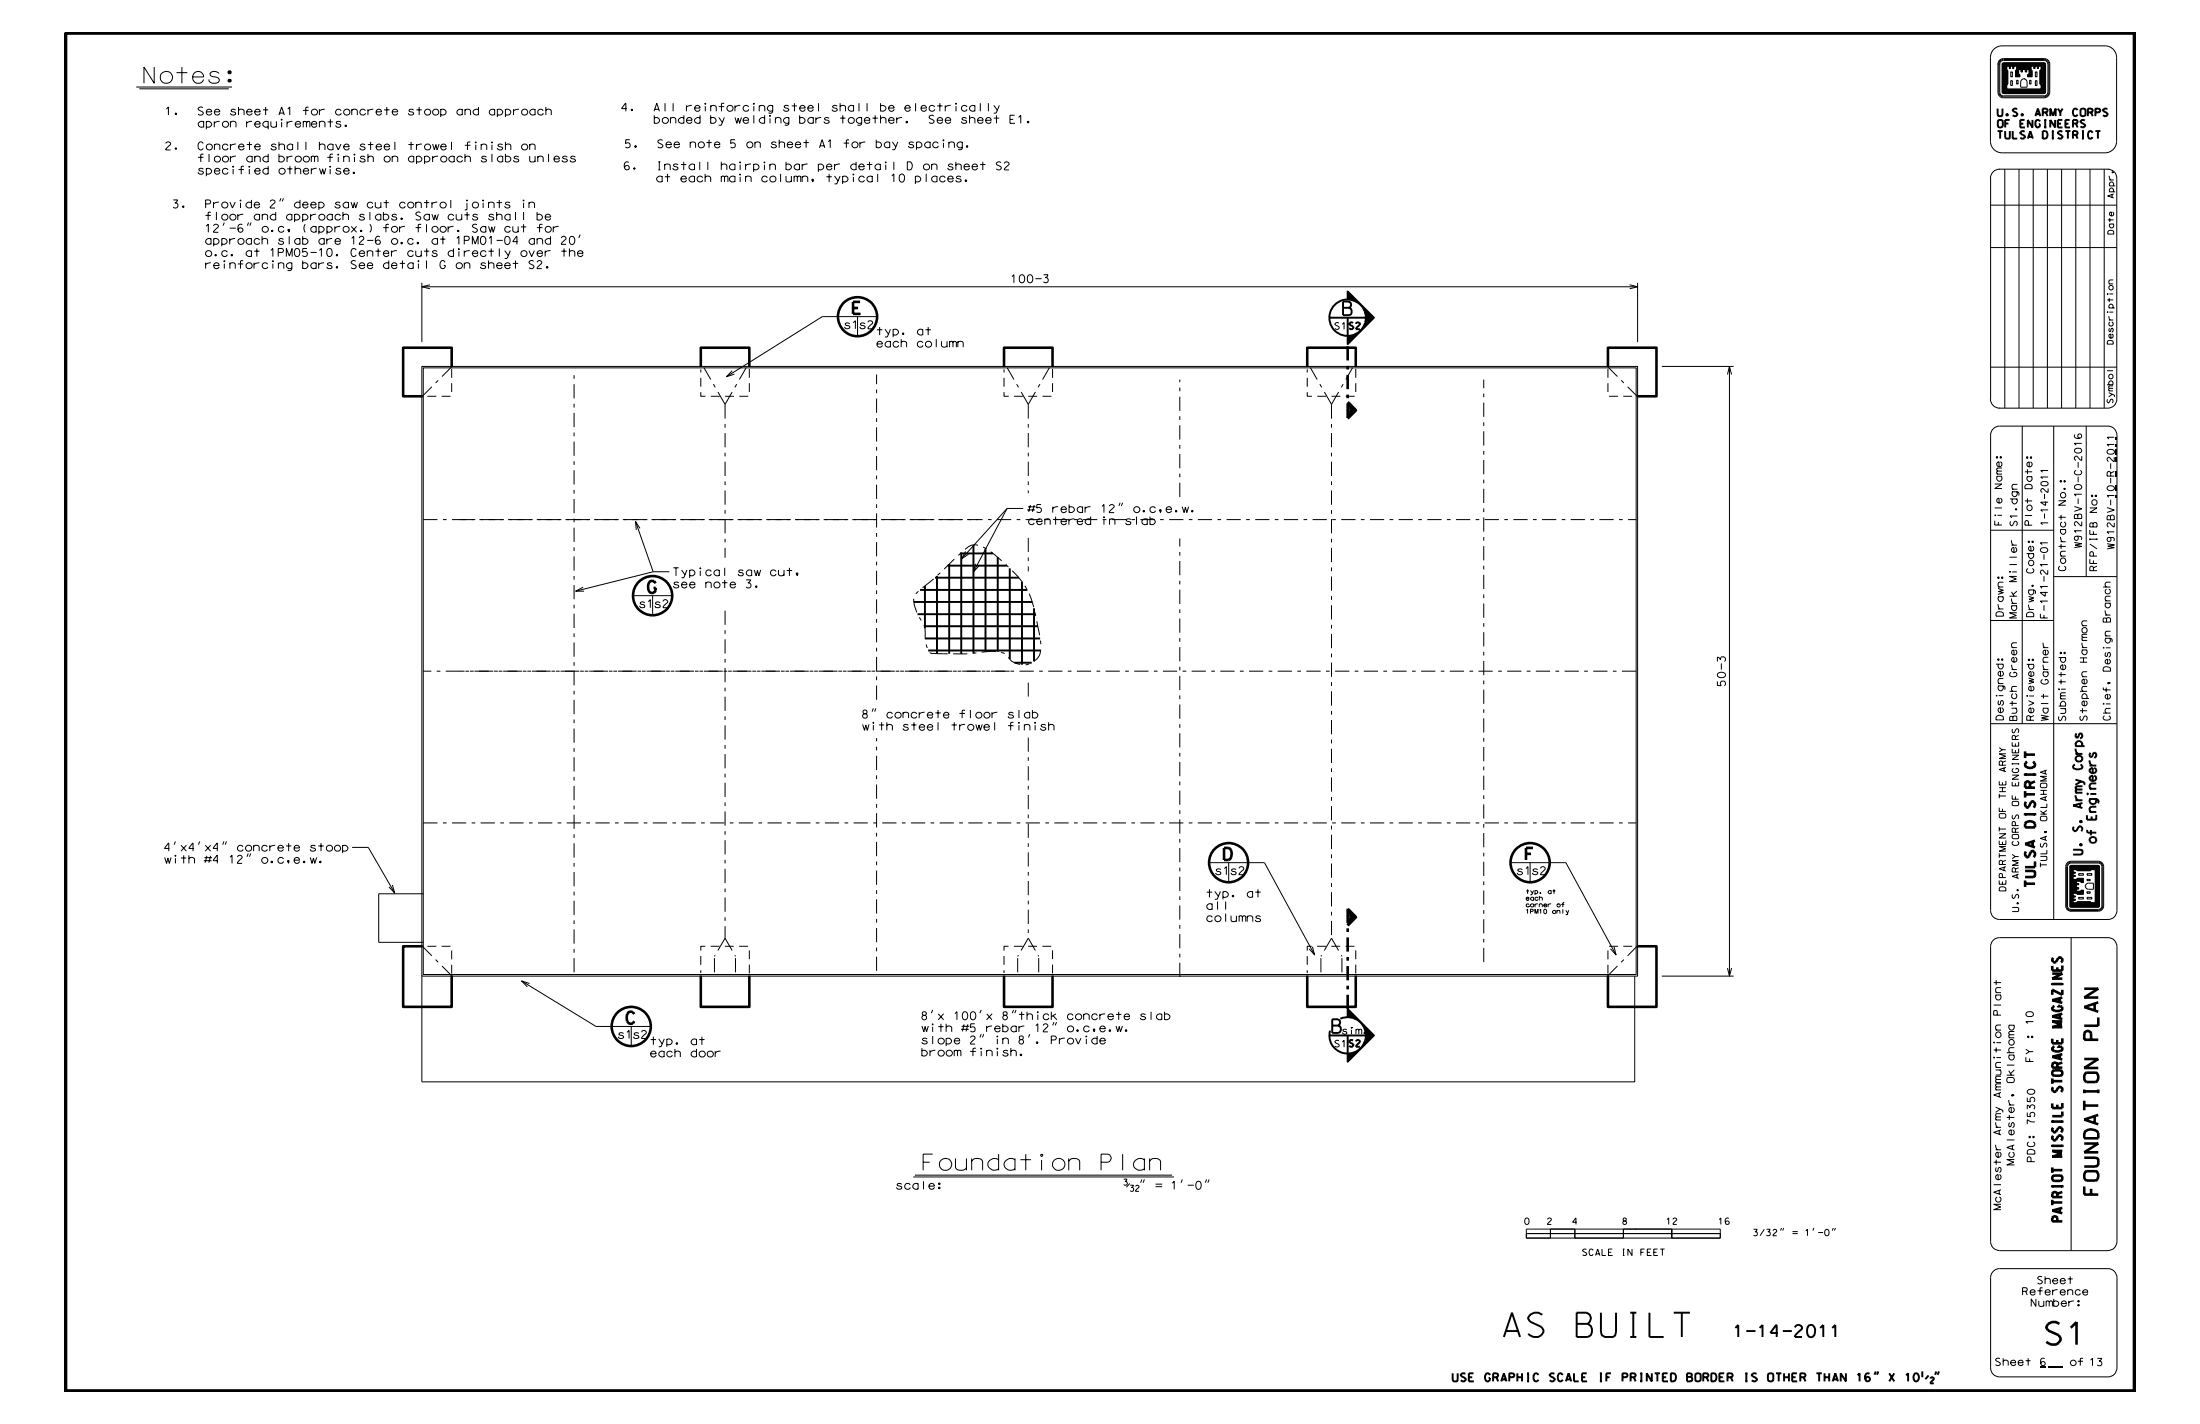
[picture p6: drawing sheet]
<svg xmlns="http://www.w3.org/2000/svg" width="432mm" height="279mm" viewBox="0 0 432 279" stroke-linecap="round" stroke-linejoin="round" font-family="sans-serif">
<g fill="none" stroke="#000" stroke-width=".2">
<path d="M26.7 17.1h18.8M27.3 17.4h17.6M392.1 18.1h.1M392.1 18.1a1.07 1.07 0 0 0 1.1 1.1h8M392.3 18.1h.1M392.3 18.1a.93 .93 0 0 0 .9 .9h8a.9 .9 0 0 0 .9-.9M392.5 18.1a.71 .71 0 0 0 .7 .7h8M392.5 18.1h.1M393 18.1h.1M393 18.1l.3 .3h7.9l.3-.3M393 12.6v5.5M393.2 12.3h8"/>
<path d="M393.2 12.3l-.2 .3M393.4 12.3l-.4 .4M393.5 12.3l-.5 .6M393.7 12.3l-.7 .7M393.8 12.3l-.8 .9M393.9 17.4l-.9 .9M393.9 13h.5v.4h.2v-.4h.4v.4h.3v-.4h.5v.7l-.2 .2v1.2h.9v-.4l-.3-.2v-.8h.5v.4h.2v-.4h.6v.4h.3v-.4h.5v.8l-.3 .2v.4h.9v-1.2l-.3-.2v-.7h.6v.4h.2v-.4h.5v.4h.2v-.4h.5v.7l-.2 .2v2.6l.2 .2v.8h-6.7v-.8l.2-.2v-2.6l-.2-.2zM393.9 17.3l-.9 .9M393.9 17.1l-.9 .9M393.9 17l-.9 .9M393.9 16.9l-.9 .9M393.9 16.7l-.9 .9"/>
<path d="M393.9 13.6l-.9 .9M393.9 13.5l-.9 .9M393.9 13.3l-.9 .9M393.9 13.2l-.9 .9M393.9 13.1l-.9 .9M393.9 13.7l-.9 .9M393.9 12.3l-.9 1M393.9 17.5l-.8 .8M394 13.8l-1 1M394.1 13.8l-1.1 1.1M394.1 17.5l-.9 .8M394.1 16.4l-1.1 1.1"/>
<path d="M394.1 16.2l-1.1 1.2M394.1 16.1l-1.1 1.1M394.1 16l-1.1 1.1M394.1 15.8l-1.1 1.2M394.1 15.7l-1.1 1.1M394.1 15.6l-1.1 1.1M394.1 15.4l-1.1 1.1M394.1 15.3l-1.1 1.1M394.1 15.2l-1.1 1.1M394.1 15l-1.1 1.1M394.1 14.9l-1.1 1.1M394.1 14.7l-1.1 1.2"/>
<path d="M394.1 14.6l-1.1 1.1M394.1 14.5l-1.1 1.1M394.1 14.3l-1.1 1.2M394.1 14.2l-1.1 1.1M394.1 14.1l-1.1 1.1M394.1 13.9l-1.1 1.2M394.1 12.3l-1.1 1.1M394.2 17.5l-.9 .9M394.2 12.3l-1.2 1.2M394.3 12.3l-1.3 1.4M394.4 17.5l-.9 .9M394.5 17.5l-.9 .9"/>
<path d="M394.5 12.3l-1.5 1.5M394.6 13.3l-.2 .1M394.6 13.2l-.2 .2M394.6 12.3l-.7 .7M394.6 17.5l-.9 .9M394.7 15.8h.3v1h-.3zM394.7 14.1h.3v1h-.3zM394.8 12.3l-.7 .7M394.8 17.5l-.9 .9M394.9 12.3l-.7 .7M394.9 17.5l-.9 .9M395 17.5l-.9 .9"/>
<path d="M395 12.3l-.6 .7M395.1 12.3l-.7 .8M395.2 17.5l-.9 .9M395.3 13.3l-.2 .1M395.3 13.2l-.3 .2M395.3 13l-.3 .2M395.3 12.3l-.9 .9M395.3 17.5l-.9 .9M395.4 12.3l-.6 .7M395.4 17.5l-.9 .9M395.6 12.3l-.7 .7M395.6 17.5l-.9 .9"/>
<path d="M395.7 17.5l-.9 .9M395.7 12.3l-.7 .7M395.8 15.8h.3v.7h-.3zM395.9 17.5l-.9 .9M395.9 12.3l-.9 .8M396 12.3l-.7 .7M396 17.5l-.9 .9M396.1 12.3l-.7 .7M396.1 17.5l-.9 .9M396.2 14.4l-.6 .6M396.2 14.3l-.6 .6M396.2 14.1l-.6 .6"/>
<path d="M396.2 14l-.6 .6M396.2 13.8l-.6 .7M396.2 13.7l-.6 .6M396.2 17.5l-.8 .9M396.2 14.5l-.5 .6M396.2 12.3l-.6 .7M396.3 14.5l-.5 .6M396.4 12.3l-.7 .7M396.4 14.6l-.4 .5M396.4 17.5l-.9 .9M396.5 14.9l-.3 .2M396.5 15l-.2 .1"/>
<path d="M396.5 14.7l-.4 .4M396.5 17.5l-.9 .9M396.5 12.3l-.7 .7M396.6 16.1h.1M396.7 12.3l-.9 .9M396.7 17.5l-.9 .9M396.8 12.3l-1 1M396.8 17.5l-.9 .9M396.9 12.3l-1.1 1.1M396.9 13.9l-.1 .2M396.9 17.5l-.9 .9M396.9 14.1h.1"/>
<path d="M396.9 13.8l-.2 .3M397.1 12.3l-1.3 1.2M397.1 17.5l-.9 .9M397.2 12.3l-1.6 1.6M397.2 15.5a.72 .72 0 0 0-.6 .6v1h1.3v-1M397.2 15.5a.72 .72 0 0 1 .7 .6M397.2 17.5l-.9 .9M397.2 15.4h.1M397.3 12.3l-1.7 1.8M397.3 17.5l-.8 .9M397.5 17.5l-.9 .9M397.5 12.3l-1.9 1.9"/>
<path d="M397.6 17.5l-.9 .9M397.6 12.3l-1.3 1.4M397.8 12.3l-1.4 1.4M397.8 17.5l-1 .9M397.8 13.9l-.2 .2M397.8 14l-.1 .1M397.8 13.8l-.3 .2M397.9 16.1h.1M397.9 12.3l-1.4 1.4M397.9 17.5l-.9 .9M398 12.3l-1.3 1.4M398 17.5l-.9 .9"/>
<path d="M398 14.6v.1M398.1 12.3l-1.4 1.5M398.2 17.5l-.9 .9M398.3 12.3l-1.6 1.6M398.3 17.5l-.9 .9M398.4 15.8h.2v.7h-.2zM398.4 12.3l-1.3 1.4M398.5 17.5l-1 .9M398.6 12.3l-1.4 1.4M398.6 17.5l-.9 .9M398.6 13.2l-.4 .5M398.6 13.6l-.3 .4"/>
<path d="M398.6 13.5l-.3 .4M398.6 13.3l-.3 .4M398.6 13.1l-.6 .6M398.7 13.7l-.4 .4M398.7 17.5l-.9 .9M398.7 12.3l-1.3 1.4M398.7 13.8l-.4 .5M398.8 13.8l-.5 .6M398.9 14.7l-.4 .4M398.9 14.2l-.9 .9M398.9 12.3l-1.4 1.4M398.9 14.9l-.2 .2"/>
<path d="M398.9 17.5l-.9 .9M398.9 14.1l-.9 .9M398.9 13.9l-.9 .9M398.9 14.3l-.8 .8M398.9 15l-.1 .1M398.9 14.5l-.6 .6M398.9 14.6l-.5 .5M399 12.3l-1.5 1.5M399 17.5l-.9 .9M399.1 12.3l-1.6 1.6M399.1 17.5l-.9 .9M399.2 12.3l-1.3 1.4"/>
<path d="M399.3 17.5l-.9 .9M399.4 12.3l-.7 .7M399.4 17.5l-.9 .9M399.4 13.2l-.2 .2M399.4 13.1l-.2 .2M399.5 14.1h.3v1h-.3zM399.5 15.8h.3v1h-.3zM399.5 12.3l-.6 .7M399.5 17.5l-.9 .9M399.7 12.3l-.7 .7M399.7 17.5l-.9 .9M399.8 12.3l-.7 .7"/>
<path d="M399.8 17.5l-.9 .9M399.9 12.3l-.7 .8M399.9 17.5l-.9 .9M400 12.3l-.8 .9M400.1 17.5l-.9 .9M400.1 13.2l-.2 .2M400.1 13.1l-.2 .2M400.1 13.4h-.1M400.2 12.3l-.7 .7M400.2 17.5l-.9 .9M400.3 12.3l-.6 .7M400.3 17.5l-.8 .9"/>
<path d="M400.5 17.5l-.9 .9M400.5 12.3l-.7 .7M400.6 12.3l-.7 .8M400.7 12.3l-.8 .9M400.9 12.3l-.7 .7M401 12.3l-.7 .7M401.1 12.3l-.6 .7M401.2 12.3l.3 .3v5.5M401.2 12.3h.1M401.2 11.7h-8a.87 .87 0 0 0-.9 .9v5.5M401.2 11.9h-8a.71 .71 0 0 0-.7 .7v5.5M401.2 11.5h-8a1.04 1.04 0 0 0-1.1 1.1v5.5"/>
<path d="M401.2 11.7a.9 .9 0 0 1 .9 .9M401.2 11.9a.77 .77 0 0 1 .8 .7l-.1 5.5a.71 .71 0 0 1-.7 .7M401.2 11.5a1.07 1.07 0 0 1 1.1 1.1M401.2 11.7h.1M401.2 11.9h.1M401.2 11.5h.1M401.2 18.8h.1M401.2 19.2h.1M401.2 12.3l-.6 .7M401.4 12.3l-.8 .8M401.4 12.4l-.8 .9M401.5 18.1h.1"/>
<path d="M401.5 17.7l-.7 .7M401.5 17l-1.4 1.4M401.5 17.1l-1.2 1.3M401.5 16.6l-1.8 1.8M401.5 16.5l-.9 .9M401.5 16.3l-.9 .9M401.5 16.2l-.9 .9M401.5 16.1l-.9 .8M401.5 15.9l-.9 .9M401.5 15.5l-1.1 1M401.5 12.7l-.9 .8M401.5 12.5l-.9 .9"/>
<path d="M401.5 17.3l-1.1 1.1M401.5 15.8l-.9 .9M401.5 17.8l-.6 .6M401.5 16.7l-1.7 1.7M401.5 18l-.4 .4M401.5 17.4l-1 1M401.5 15.7l-1 .9M401.5 15.4l-1.1 1.1M401.5 15.2l-1.1 1.2M401.5 15.1l-1.1 1.1M401.5 15l-1.1 1.1M401.5 14.9l-1.1 1"/>
<path d="M401.5 14.7l-1.1 1.1M401.5 14.6l-1.1 1.1M401.5 14.4l-1.1 1.2M401.5 14.3l-1.1 1.1M401.5 14.1l-1.1 1.2M401.5 14l-1.1 1.1M401.5 13.9l-1.1 1.1M401.5 13.7l-1.1 1.2M401.5 13.6l-1.1 1.1M401.5 13.5l-1.1 1.1M401.5 13.3l-1.1 1.2M401.5 13.2l-1.1 1.1"/>
<path d="M401.5 13.1l-1.1 1.1M401.5 12.9l-1.1 1.1M401.5 12.8l-1.1 1.1M401.5 17.5l-.8 .9M401.5 18.1l-.3 .3M401.5 16.9l-1.5 1.5M402.1 18.1h.1M402.1 12.6h.1M402.1 12.6v5.5M402.3 12.6h.1M402.3 18.1h.1M402.3 18.1a1.1 1.1 0 0 1-1.1 1.1"/>
<path d="M402.3 12.6v5.5M55.1 38.9l-.2 .6M55.6 38.9l-.2 .6M390.7 27.7v-16.4a2.29 2.29 0 0 1 2.3-2.3h20.2a2.29 2.29 0 0 1 2.2 2.3v16.4M390.7 34.9v43.5M392.4 33.2h21.4M392.5 33.2a1.81 1.81 0 0 0-1.8 1.8M393.5 33.2v46.9M396.3 33.2v46.9M399.1 33.2v46.9M401.8 33.2v46.9M404.6 33.2v46.9"/>
<path d="M407.4 33.2v46.9M410.2 33.2v46.9M413 33.2v46.9M415.4 27.7a2.29 2.29 0 0 1-2.2 2.3h-20.2a2.29 2.29 0 0 1-2.3-2.3M415.5 35v43.3a1.75 1.75 0 0 1-1.8 1.8h-21.3M44 43.7l-.2 .6M48.8 43.7l-.3 .6M49.3 43.7l-.3 .6M82.8 55.5v11.6M82.8 56.3h238.6M84.4 55.9l-1.6 .4 1.6 .4M113.9 46l-.3 .7"/>
<path d="M319.9 55.9l1.5 .4-1.5 .4M321.4 55.5v11.6M390.7 48.6h24.8M390.7 40.3h24.8M82.8 71.9h238.6v119.6h-238.6zM83.1 72.2h238v119h-238zM143.7 72.7l-1.1 1.2 1.5-.5M168.3 62.1v3.9M172.1 64.7h1.1M172.2 62.1h-10.8l-18.8 11.8M172.6 64.2v1.6M181.6 64.7h1.1"/>
<path d="M182.2 64.2v1.6M326.2 71.9h14.1M339.1 73.5l.3-1.6 .5 1.6M339.4 71.9v119.6M390.7 78.3a1.81 1.81 0 0 0 1.8 1.8M390.7 72h24.8M197.7 99.8l-6.6 12.4M197.7 99.8h3.1M197.7 99.8l-9 9.8M219.9 98.6l-.3 .7M220.3 98.6l-.2 .7M396.9 83.6v58.4"/>
<path d="M400.6 94.7l.5-.2a.6 .6 0 0 1 .9 .5 .87 .87 0 0 1-1.4 0zM401.3 96.9v1M401.5 99.2h.1M401.5 98.4v.8M402 98.5h-1.5l1 .7M402 95.8v.8h-.3l-.6-.7a.36 .36 0 0 0-.5 .2 .36 .36 0 0 0 .3 .5M402 93.6h-1.5l.4 .3M402 92.3h-1.5l.4 .3M403.1 83.6v96.8M409.5 83.6v29.5M413.7 83.6a1.81 1.81 0 0 1 1.8 1.8v93.2a1.75 1.75 0 0 1-1.8 1.8M413.7 83.6h-21.2a1.81 1.81 0 0 0-1.8 1.8v93.2a1.75 1.75 0 0 0 1.8 1.8h21.2"/>
<path d="M114.4 115.2l-1.4 .8h1.6M124.2 116.9h7.7M124.7 102.3l3.5 9.9M125.6 103.7l-.9-1.4 .2 1.7M128.1 116.9v3.8M128.2 112.2l-15.2 3.8M128.2 112.2h3.2M189.5 108.2l-.8 1.4 1.4-.9M191.5 110.6l-.4 1.6 1.1-1.2M390.7 104h12.4M401.3 100.8v.9M402 102.6h-1.5l.4 .3"/>
<path d="M402 100h-1.5l.4 .4M403.1 113.1h12.4M412.8 115.2h1.4M414.2 114.2l-.9 .1-.1 .5 .2 .4M171.4 139l-.2 .6M171.9 139l-.2 .6M390.7 121.7h12.4M412.8 139.9h1.4M412.8 127l.2 .1-.1 .1zM412.9 138v.2l-.1-.1zM412.9 134.9v.5h1.3M412.9 127h.1"/>
<path d="M412.9 131a1.01 1.01 0 0 1 1.3 .2v.5h-1.4zM412.9 121.3h.4l.2 .1a.42 .42 0 0 1 .3-.2 .42 .42 0 0 1 .4 .2v.7h-1.4zM413.3 138.1h.9M413.3 127.1h.9M413.4 134.9v.9M413.5 121.4v.7M414.2 139h-.9a.54 .54 0 0 0 .1 .9M390.7 142h24.8M413.1 140.4l-.3 .4a.77 .77 0 0 0 .7 .5 .77 .77 0 0 0 .7-.5l-.3-.4M34.4 165.1l-.2 .6M39.2 165.1l-.3 .6M44 165.1l-.3 .6"/>
<path d="M44.5 165.1l-.3 .6M48.7 167.5l-.2 .6M49.2 167.5l-.2 .6M69.1 166.3h3.2l5.2 8.9M77 173.6l.5 1.6-1.2-1.2M83.1 175.4h-8.8v9.5h8.8M236.9 175h1M237.3 169.3h10.9l9.8 18.1M237.4 174.5v1.6M241.2 169.3v3.8M246.4 175h1M246.9 174.5v1.6"/>
<path d="M296.5 169.3h10.8l9.9 18.1M299.5 174.8h.6M299.8 174.5v.9M300.3 169.3v3.8M304.7 174.8h.6M305 174.5v.9M405.4 170v7.8M405.4 170h.1M405.5 177.8h-.1M405.6 177.8a.87 .87 0 0 0 .9 .8M405.6 170v7.8M405.6 170h.1"/>
<path d="M405.6 177.8h.1M405.8 177.8a.68 .68 0 0 0 .7 .6h5.3a.68 .68 0 0 0 .7-.6M405.8 170v7.8M405.8 170h.1M405.8 177.8h.1M406.2 170.1h.1M406.2 177.7h.1M406.2 177.7l.3 .3M406.3 177.6l.3 .4M406.3 171.9l1.2 1.3M406.3 172.3l1.2 1.3M406.3 172.5l1.2 1.3"/>
<path d="M406.3 172.6l1.2 1.3M406.3 172.7l1.2 1.3M406.3 172.9l1.5 1.5M406.3 173l1.4 1.4M406.3 173.2l1.2 1.4M406.3 173.4l1.2 1.3M406.3 173.5l1.2 1.3M406.3 173.7l1.8 1.8M406.3 174.3l.9 1M406.3 175.2l.7 .8M406.3 175.9l.7 .8M406.3 176.6l1.4 1.4"/>
<path d="M406.3 177.1l.9 .9M406.3 170.1v7.6M406.3 170.6l.7 .7M406.3 171.3l.7 .7M406.3 174.2l1 1.1M406.3 177l1 1M406.3 177.5l.5 .5M406.3 172.2l1.3 1.4M406.3 173.9l1.5 1.6M406.3 174.1l1.2 1.2M406.3 176.8l1.2 1.2M406.3 174.6l.6 .7"/>
<path d="M406.3 177.3l.6 .7M406.3 172.1l1.5 1.5M406.3 170l.6 .6M406.3 170.1l.6 .6M406.3 170.2l.6 .7M406.3 170.4l.6 .6M406.3 170.5l.8 .8M406.3 170.8l.6 .6M406.3 170.9l.6 .7M406.3 171l.6 .7M406.3 171.2l.8 .8M406.3 171.4l.6 .6"/>
<path d="M406.3 171.6l.6 .6M406.3 171.7l.6 .6M406.3 171.8l.6 .7M406.3 174.7l.6 .7M406.3 174.8l.6 .7M406.3 175l.6 .6M406.3 175.1l.6 .7M406.3 175.4l.6 .6M406.3 175.5l.6 .6M406.3 175.6l.6 .7M406.3 175.8l.6 .6M406.3 176l.6 .7"/>
<path d="M406.3 176.1l.6 .7M406.3 176.3l.6 .6M406.3 176.4l.6 .7M406.3 173.1l1.3 1.3M406.3 174.4l.7 .9M406.3 176.7l1.3 1.3M406.3 177.2l.7 .8M406.3 177.8l.2 .2M406.3 173.8l1.6 1.7M406.3 169.9l.7 .7M406.4 169.8l.8 .8M406.5 169.8l.8 .8"/>
<path d="M406.5 169h5.3a1.06 1.06 0 0 1 1.1 1v7.8a1.07 1.07 0 0 1-1.1 1h-5.3a1.04 1.04 0 0 1-1.1-1M406.5 169.2h.1M406.5 169.3h.1M406.5 169a1.04 1.04 0 0 0-1.1 1M406.5 169.8h.1M406.5 169.8l-.3 .3M406.5 169.8h5.3M406.5 178h5.3M406.6 169.8l.8 .8M406.7 169.8l1.1 1.1M406.8 169.8l1.1 1.1M406.9 170.6h.6l.2 .3h2.5l.3-.3h.7v6.5h-.7l-.3-.2h-2.5l-.2 .2h-.6v-.4h.4v-.3h-.4v-.4h.4v-.2h-.4v-.5h.6l.2 .2h1.2v-.8h-.4l-.2 .2h-.8v-.5h.5v-.2h-.5v-.6h.5v-.2h-.5v-.5h.8l.2 .3h.4v-.9h-1.2l-.2 .2h-.6v-.5h.4v-.2h-.4v-.5h.4v-.2h-.4z"/>
<path d="M406.9 175.8l.2 .2M406.9 176.4l.2 .3M407 172.5l.5 .6M407 169.8l1.1 1.1M407 177.1l.8 .9M407 171.1l.2 .2M407 171.8l.2 .2M407.1 175.8l.2 .2M407.1 176.4l.2 .3M407.1 172.5l.4 .5M407.1 169.8l1.1 1.1M407.1 177.1l.9 .9"/>
<path d="M407.1 171.1l.2 .2M407.1 171.8l.2 .2M407.2 176.4l.1 .2M407.2 175.8l.1 .1M407.2 172.5l.4 .4M407.2 171.8h.1M407.2 169.8l1.1 1.1M407.2 177.1l.9 .9M407.3 171.1v.1M407.3 176.4v.1M407.4 177.1l.8 .9M407.4 172.5l.3 .4"/>
<path d="M407.4 169.8l1 1.1M407.5 172.5l.4 .4M407.5 169.8l1.1 1.1M407.5 177.1l.9 .9M407.6 172.5l.4 .4M407.6 174.9l.6 .6M407.6 177.1l.9 .9M407.6 169.8l1.1 1.1M407.6 172.4l.5 .5M407.6 173.4l.3 .2M407.6 177l1 1M407.7 174.2l.3 .2"/>
<path d="M407.7 177l1.1 1M407.7 174.9l.6 .6M407.7 172.4l.6 .5M407.7 169.8l1.1 1.1M407.8 173.4l.2 .2M407.8 174.2l.2 .1M407.8 176.9l1.1 1.1M407.8 172.3l.9 .9M407.8 174.9l.6 .6M407.9 169.8l1.1 1.1M407.9 173.4h.1M408 174.2h.1"/>
<path d="M408 176.9l1 1.1M408 172.3l.8 .9M408 174.9l.6 .6M408 171.4h.9v.3h-.9zM408 176.1h.9v.3h-.9zM408 169.8l1.1 1.1M408.1 172.3l.8 .8M408.1 176.9l1.1 1.1M408.1 174.9l.6 .6M408.2 169.8l1 1.1M408.2 176.9l1.1 1.1M408.2 172.3l.7 .7"/>
<path d="M408.2 174.9l.6 .6M408.3 169.8l1.1 1.1M408.3 172.3l.6 .6M408.3 174.8l.6 .6M408.3 176.9l1.1 1.1M408.4 174.8l.5 .5M408.4 169.8l1.1 1.1M408.4 173.1l.2 .1M408.4 172.3l.5 .5M408.4 176.9l1.1 1.1M408.5 174.7l.4 .4M408.6 169.8l1 1.1"/>
<path d="M408.6 174.7l.3 .3M408.6 172.3l.3 .3M408.6 176.9l1.1 1.1M408.7 174.7l.2 .2M408.7 169.8l1.1 1.1M408.7 176.9l1.1 1.1M408.7 172.3l.2 .2M408.8 174.7h.1M408.8 169.8l1.1 1.1M408.9 172.3v.1M408.9 176.9l1 1.1M408.9 169.8l1.1 1.1"/>
<path d="M409 176.9l1.1 1.1M409.1 169.8l1 1.1M409.1 176.9l1.1 1.1M409.2 169.8l1.1 1.1M409.3 176.9l1.1 1.1M409.3 173.9a.71 .71 0 0 1 .6-.6h1v1.2h-1M409.3 173.9a.71 .71 0 0 0 .6 .6M409.3 173.9h.1M409.3 169.8l1.1 1M409.4 176.9l1.1 1.1M409.5 169.8l.9 .9M409.5 176.9l1.1 1.1"/>
<path d="M409.6 172.5h.6v.3h-.6zM409.6 175h.6v.3h-.6zM409.6 169.8l.9 .8M409.6 171.4h1v.3h-1zM409.6 176.1h1v.3h-1zM409.6 176.9l1.1 1.1M409.7 169.8l.9 .8M409.8 176.9l1 1.1M409.9 169.8l.8 .8M409.9 176.9l1.1 1.1M409.9 174.5h.1M409.9 173.3h.1"/>
<path d="M410 169.8l.8 .8M410 176.9l1.1 1.1M410.1 169.8l.9 .8M410.2 176.9l1.1 1.1M410.2 169.8l.9 .8M410.4 169.8l1.7 1.7M410.5 169.8l1.6 1.5M410.5 177.1l.9 .9M410.6 169.8l1.5 1.4M410.6 177.1l.9 .9M410.8 169.8l1.3 1.3M410.8 177.1l.9 .9"/>
<path d="M410.9 169.8l1.2 1.2M410.9 177.1l.9 .9M411.1 169.8l1 1M411.1 177.1l.8 .9M411.2 169.8l.9 .9M411.2 177.1l.8 .8M411.2 170.7l.9 .9M411.2 170.9l.9 .8M411.2 171l.9 .9M411.2 171.1l.9 .9M411.2 171.3l.9 .9M411.2 171.4l.9 .9"/>
<path d="M411.2 171.6l.9 .8M411.2 171.7l.9 .8M411.2 171.8l.9 .9M411.2 171.9l.9 .9M411.2 172l.9 .9M411.2 172.2l.9 .9M411.2 172.3l.9 .9M411.2 172.5l.9 .8M411.2 172.6l.9 .9M411.2 172.7l.9 .9M411.2 172.9l.9 .8M411.2 173l.9 .8"/>
<path d="M411.2 173.1l.9 .9M411.2 173.2l.9 .9M411.2 173.4l.9 .8M411.2 173.5l.9 .9M411.2 173.6l.9 .9M411.2 173.8l.9 .9M411.2 173.9l.9 .9M411.2 174l.9 .9M411.2 174.2l.9 .8M411.2 174.3l.9 .9M411.2 174.4l.9 .9M411.2 174.6l.9 .8"/>
<path d="M411.2 174.7l.9 .9M411.2 174.8l.9 .9M411.2 174.9l.9 .9M411.2 175.1l.9 .9M411.2 175.2l.9 .9M411.2 175.3l.9 .9M411.2 175.5l.9 .9M411.2 175.6l.9 .9M411.2 175.8l.9 .8M411.2 175.9l.9 .8M411.2 176l.9 .9M411.2 176.1l.9 .9"/>
<path d="M411.2 176.3l.9 .8M411.2 176.4l.9 .9M411.2 176.5l.9 .9M411.2 176.7l.9 .8M411.2 176.8l.9 .9M411.2 176.9l.9 .9M411.3 169.8l.8 .8M411.4 169.8l.7 .6M411.6 169.8l.5 .5M411.7 169.8l.4 .4M411.8 169.8l.3 .3M411.8 178h.1"/>
<path d="M411.8 169.8l.3 .2M411.8 169.2a.87 .87 0 0 1 .9 .8M411.8 169.3a.71 .71 0 0 1 .7 .7M411.8 169.2h-5.3a.87 .87 0 0 0-.9 .8M411.8 169.3h-5.3a.71 .71 0 0 0-.7 .7M411.8 178.4h.1M411.8 169.2h.1M411.8 169.3h.1M412.1 177.7l-.3 .3M412.1 170.1v7.6M412.1 170.1h.1M412.1 177.7h.1"/>
<path d="M412.5 170h.1M412.5 177.8h.1M412.5 170v7.8M412.7 170h.1M412.7 177.8h.1M412.7 177.8a.93 .93 0 0 1-.9 .8h-5.3M412.7 170v7.8M412.9 170h.1M412.9 177.8h.1M82.8 191.5v20.8h238.1v-20.8M102.4 192.5l14.6 8.9h10.7M103.9 193l-1.5-.5 1.1 1.1"/>
<path d="M183.1 198.2l-.3 .6M192.6 198.2l-.3 .6M198.9 198.2l-.2 .6M199.4 198.2l-.2 .6M257.6 185.8l.4 1.6-1.1-1.2M316.8 185.8l.4 1.6-1.1-1.2M326.2 191.5h14.1M339.1 189.9l.3 1.6 .5-1.6M406.5 184v61.4M413.7 184a1.75 1.75 0 0 1 1.8 1.7v57.9a1.75 1.75 0 0 1-1.8 1.8M413.7 184h-21.2a1.75 1.75 0 0 0-1.8 1.7v57.9a1.75 1.75 0 0 0 1.8 1.8M123.9 201.4v3.8"/>
<path d="M127.7 204h1.1M128.2 203.4v1.6M137.2 204h1.1M137.8 203.4v1.6M192.6 202.9l-.3 .7M193.1 202.9l-.3 .7M202.1 202.9l-.2 .7M206.9 200.6l-.3 .6M207.4 200.6l-.3 .6M179.2 230.9h51.2M179.6 230.6h50.4M220.6 231.4h.6l-.4 .4a.39 .39 0 0 1 .4 .5 .39 .39 0 0 1-.6 .1"/>
<path d="M221.8 232.2l-.7 .7M221.8 232.6h.7l-.4 .4a.38 .38 0 0 1 .4 .5 .38 .38 0 0 1-.7 .1M222.9 232.8a.34 .34 0 0 1 .4-.2 .34 .34 0 0 1 .2 .4l-.6 .5v.3h.7M224.1 231.4l-.2 .7M224.6 231.4l-.2 .7M232.1 231.4l-.3 .7M236.8 231.4l-.2 .7M237.3 231.4l-.2 .7M299.6 242h38M299.6 242h4.7v.9h-4.7zM299.6 241.2h38v1.7h-38zM304.3 241.2h4.8v.8h-4.8z"/>
<path d="M304.3 241.2v1.7M309.1 241.2v1.7M309.1 242h9.5v.9h-9.5zM318.6 241.2h9.5v.8h-9.5zM318.6 241.2v1.7M328.1 242h9.5v.9h-9.5zM328.1 241.2v1.7M349.7 240.9l-.2 .5M350.1 240.9l-.2 .5M356 240.9l-.2 .5M359.8 240.9l-.2 .5M360.3 240.9l-.3 .5"/>
<path d="M391.2 249.4l.6-.3 .7-.2h21.2a1.81 1.81 0 0 1 1.8 1.8v17.7a1.75 1.75 0 0 1-1.8 1.8h-21.2a1.75 1.75 0 0 1-1.8-1.8v-17.7l.1-.7zM392.5 245.4h21.2"/>
</g>
<g fill="#000">
<path d="M402 268.1h1.4v.3h-1.4zM403.5 268.1h1.3v.3h-1.3z"/>
<path d="M392.1 12.5l.1 .1z" fill-rule="evenodd"/>
<path d="M392.2 12.5l.2 .1z" fill-rule="evenodd"/>
<path d="M392.5 12.5l.1 .1z" fill-rule="evenodd"/>
<path d="M392.9 12.6l.1 .1z" fill-rule="evenodd"/>
<path d="M406.4 178.6l.2 .1z" fill-rule="evenodd"/>
<path d="M406.4 178.7l.2 .2z" fill-rule="evenodd"/>
<path d="M406.4 178.4l.2 .1z" fill-rule="evenodd"/>
<path d="M406.5 178l.1 .1z" fill-rule="evenodd"/>
<path d="M320.9 241.1l.2 .1h-.1z" fill-rule="evenodd"/>
</g>
<path d="M12.8 6.4h406.2v266.6h-406.2z" fill="none" stroke="#000" stroke-width=".89" stroke-linecap="butt"/>
<g fill="none" stroke="#000" stroke-width=".2" stroke-dasharray="2.8 1.1 .7 1.1" stroke-linecap="butt">
<path d="M88.7 71.9l-5.9 6M142.3 79.3v30.1M142.3 79.3l-4.1-7.1M142.3 79.3l4.1-7.1M201.8 79.3v17.5M201.8 79.3l-4.1-7.1M201.8 79.3l4.2-7.1M261.3 79.3v104.8M261.3 79.3l-4.1-7.1M261.3 79.3l4.2-7.1M315.5 71.9l5.9 6M231.6 97.5v-23"/>
<path d="M83.1 102h238M90.2 102h101.7M142.3 119.8v64.3M201.8 105.5v6.6M172 137.3v-63.8M185.2 128.3l-1.4-.1a1.52 1.52 0 0 1-1.7-.7 9.1 9.1 0 0 1-.5-4l-.3-1a9.5 9.5 0 0 1-2-5 3.5 3.5 0 0 1 1.9-2.3l2.7-2.2 4.7-4.5a4.3 4.3 0 0 1 2.8-1.6 9 9 0 0 1 4.7 2.7 20.7 20.7 0 0 1 6.1 7.3l.7 2.2 .6 3.1a16 16 0 0 1 .6 6.1 3.6 3.6 0 0 1-6.4 .4 4.3 4.3 0 0 0-3.4-.9l-1.5 .2a37.3 37.3 0 0 1-7.6 .3M198.2 131.7h-108M201.8 133.9v2.8M321.1 131.7h-238M201.8 144.7v39.4M83.1 161.5h238M88.7 191.5l-5.9-5.9"/>
<path d="M112.7 190.8v-118.1M140.2 190.8v-3.2M142.3 184.1l-2.1 3.5M142.3 184.1l2.1 3.5M144.4 190.8v-3.2M172 190.5v-45.7M199.7 190.8v-3.2M201.8 184.1l-2.1 3.5M201.8 184.1l2.1 3.5M203.9 190.8v-3.2M231.6 191.7v-86M259.3 190.8v-3.2"/>
<path d="M261.3 184.1l-2 3.5M261.3 184.1l2.1 3.5M263.4 190.8v-3.2M291.2 188.8v-114.3M315.5 191.5l5.9-5.9"/>
</g>
<g fill="none" stroke="#000" stroke-width=".38">
<path d="M264.5 58.8v-1.6l5.2 5.1-5.2 5.2v-5.2M264.5 58.3l.5 .5M264.5 57.9l1 1M264.5 57.5l1.6 1.6M260.9 62.3h7.2M260.9 62.3h-.1M265 65.9l-.5 .5M265.5 65.8l-1 .9M266.1 65.5l-1.6 1.6M267.7 60.7l1.6 1.6-1.6 1.6M267.9 61.3l1 1-1 1a3.6 3.6 0 0 1-5.8 1.6 3.6 3.6 0 0 1 1.1-5.9 3.6 3.6 0 0 1 4.9 3.6l-.1 .6M268 61.8l.5 .5-.5 .5"/>
<path d="M268.1 62.3h.1l-.1 .1M268.1 62.2l.1 .1M179.4 118.1h23.2M180.6 115.7h21M181.5 115v8.3M183.5 113.3h16.5M183.9 113v15.2M186 111h11.6M186.3 110.7v17.6M188.5 108.6h6.4M188.7 108.4v19.9M191.1 106.9v21.3"/>
<path d="M193.4 107.6v20.3M195.8 109.3v18.6M198.2 111.5v17.8M200.6 114.1v16.3M203 119.3v10.5M180.1 120.5h23.1M181.4 122.9h22.3M181.6 125.3h22.6M182.2 127.6h22M199.1 130h3.4M407.2 150l-.2 .2-.1 .3a1.18 1.18 0 0 0 1.8 0v-.3l-.4-.2M408.3 157.7v.7"/>
<path d="M408.7 157.6l-1.8 .4 1.8 .5M409.7 155.7l.2 .1-.2 .1zM410.3 155.8h1.1M411.4 159.9v.9h-1.8v-.9M406.9 166.7h1.4l.4 .2-.1 .7-1.7 .1M407 162.2a.51 .51 0 0 0-.1 .5 .51 .51 0 0 0 .4 .4l.3-.1 .4-.7 .3-.2a.53 .53 0 0 1 .4 .5 .53 .53 0 0 1-.2 .5M409.7 162.8l-.1 .3 .2 .3h1.6M410.4 162.8v1.1M410.5 160.2v.6M263.1 199.9a3.6 3.6 0 0 1 3.7 .5 3.6 3.6 0 0 1 1.2 3.6M264.5 199.6v-1.6l5.2 5.2-5.2 5.1v-5.1M264.5 199.1l.5 .5"/>
<path d="M264.5 198.7l1 1M264.5 198.3l1.6 1.7M260.9 203.2h7.2M265 206.7l-.5 .5M265.5 206.6l-1 1M266.1 206.3l-1.6 1.6M267.7 201.5l1.6 1.7-1.6 1.6M267.9 202.2l1 1-1 .9a3.6 3.6 0 0 1-4.4 2.5 3.6 3.6 0 0 1-2.4-4.4M268 202.6l.5 .6-.5 .5M368.2 269.1l-.3 .6M368.7 269.1l-.3 .6M377.3 269.1v1.1"/>
<path d="M378.5 269.9l-.6 .7M378.9 270.5a.34 .34 0 0 1 .4-.3 .34 .34 0 0 1 .2 .5l-.6 .7h.7M380 269.1l-.2 .6M380.6 269.1l-.3 .6"/>
</g>
<g fill="none" stroke="#000" stroke-width=".51">
<path d="M88.7 72v-3.8h-9.6v9.6h3.8M137.5 72v-3.8h9.6v3.8M197.1 72v-3.8h9.5v3.8M256.6 72v-3.8h9.5v3.8M264.7 79.5l1 1-1 1M264.8 80l.5 .5-.5 .5M315.6 72v-3.8h9.5v9.6h-3.8M264.9 80.4l.1 .1M264.7 179l1 1-1 .9M264.8 179.5l.5 .5-.5 .5M264.9 179.8l.1 .2M82.9 185.7h-3.8v11.9h9.6v-6.2"/>
<path d="M137.5 191.4v6.2h9.6v-6.2M197.1 191.4v6.2h9.5v-6.2M256.6 191.4v6.2h9.5v-6.2M321.3 185.7h3.8v11.9h-9.5v-6.2M402.8 191h2l-2 1h2M402.8 192.9v.4M402.8 193.1h2M403 187.9l-.2 .6 .2 .2 .3 .1 .2-.1 .5-.7 .2-.1a.53 .53 0 0 1 .6 .3 .53 .53 0 0 1-.3 .6M403.2 197.4l-.3 .2-.1 .3a.93 .93 0 0 0 1.2 .5l.4-.1 .4-.4-.1-.3-.3-.2h-.4v.3M403.8 189.8v.6M404.3 195.9v.8M404.3 199v.8"/>
<path d="M404.8 198.9l-2 .5 2 .6M404.8 195.7l-2 .6 2 .5M404.8 189.4v1h-2v-.9M404.8 194.2v1l-2-1v1M404.8 192.9v.4M402.8 211.6v1.1M402.8 219.9v.4M402.8 212.1h2M402.9 210.1l1.5-.1a.57 .57 0 0 1 .4 .5 .57 .57 0 0 1-.4 .6l-1.4-.1-.2-.4zM403 213.3l-.2 .6 .4 .3 .3-.1 .5-.7a.49 .49 0 0 1 .8 .2v.3l-.3 .3M403.2 205.3l-.3 .2-.1 .3a1.21 1.21 0 0 0 1.6 .4l.3-.1v-.6l-.7-.2v.3M403.8 208.8l-.1-.2-.3-.1-.5 .1-.1 .9h2"/>
<path d="M403.8 208.8v.7M403.8 204v.7M403.8 216.7v.7M404.3 207v.8M404.8 208.5l-1 .3M404.8 206.8l-2 .6 2 .5M404.8 200.4h-2l1.9 .6-1.9 .5h2M404.8 203.7v1h-2v-.9M404.8 216.4v1h-2v-.9M404.8 218.1v.9h-2M404.8 219.9v.4M402.8 224.6v.4"/>
<path d="M402.8 229.1v1M402.8 232.6v.4M402.8 235.4v1.1M402.8 235.9h2M402.8 232.8h2M402.8 229.6h2M402.8 224.8h2M402.8 220.1h2M402.9 230.8l1.5-.2a.56 .56 0 0 1 .4 .6 .56 .56 0 0 1-.4 .5h-1.4l-.2-.5zM403 222.8l-.2 .6 .4 .4 .3-.2 .5-.7a.49 .49 0 0 1 .8 .2v.3l-.3 .4M403 221.3l-.2 .5 .4 .4 .3-.2 .5-.7a.49 .49 0 0 1 .8 .2v.3l-.3 .4M403.8 239.6l-.1-.8-.3-.1-.5 .1-.1 .8h2"/>
<path d="M403.8 234.2l-.1-.2-.3-.1-.5 .1-.1 .9h2M403.8 234.2v.7M404.3 237.1v.8M404.8 237l-2 .5 2 .6M404.8 233.9l-1 .3M404.8 225.8h-2l1.9 .6-1.9 .5h2M404.8 224.6v.4M404.8 232.6v.4"/>
<circle cx="168.3" cy="62.1" r="3.8"/>
<circle cx="128.1" cy="116.9" r="3.8"/>
<circle cx="241.1" cy="169.3" r="3.8"/>
<circle cx="300.3" cy="169.3" r="3.8"/>
<circle cx="123.9" cy="201.4" r="3.8"/>
</g>
<path d="M88.7 72.4v5.4h-5.4M147.1 72.4v5.4h-9.6v-5.3M206.6 72.4v5.4h-9.5v-5.3M266.1 72.4v5.4h-9.5v-5.3M315.6 72.4v5.4h5.3M88.7 191v-5.3h-5.4M147.1 191v-5.3h-9.6v5.2M206.6 191v-5.3h-9.5v5.2M266.1 191v-5.3h-9.5v5.2M315.6 191v-5.3h5.3" fill="none" stroke="#000" stroke-width=".2" stroke-dasharray="1.7 1.1" stroke-linecap="butt"/>
<path d="M264.5 82v-14.4M264.5 198v-20" fill="none" stroke="#000" stroke-width=".51" stroke-dasharray="2.8 1.1 .7 1.1" stroke-linecap="butt"/>
<path d="M264.5 78.9l1.6 1.6-1.6 1.6M264.5 178.4l1.6 1.6-1.6 1.6" fill="none" stroke="#000" stroke-width=".63" stroke-linecap="butt"/>
<text font-size="4.8" x="295.2" y="262.3">AS BUILT</text>
<text font-size="4.4" x="401.6" y="263.8">S1</text>
<g font-size="3.2">
<text x="28.3" y="16.3">Notes:</text>
<text x="181.2" y="229.6">Foundation Plan</text>
</g>
<g font-size="2.8">
<text x="411.8" y="201.3" transform="rotate(-90 411.8 201.3)">LAN</text>
<text x="411.8" y="209.5" transform="rotate(-90 411.8 209.5)">N</text>
<text x="411.8" y="204" transform="rotate(-90 411.8 204)">P</text>
<text x="411.8" y="234.4" transform="rotate(-90 411.8 234.4)">FOUNDATIO</text>
</g>
<g font-size="2.7">
<text x="263.6" y="61.9">B</text>
<text x="261.5" y="202.7">B</text>
</g>
<g font-size="2.4">
<text x="167.4" y="61.6">E</text>
<text x="127.2" y="116.4">G</text>
<text x="240.3" y="168.7">D</text>
<text x="299.5" y="168.7">F</text>
<text x="123" y="200.9">C</text>
<text x="340.4" y="262.3">1-14-2011</text>
</g>
<g font-size="1.9">
<text x="399.4" y="162.4" transform="rotate(-90 399.4 162.4)">DISTRICT</text>
<text x="399.4" y="174" transform="rotate(-90 399.4 174)">TULSA</text>
</g>
<g font-size="1.6">
<text x="32.5" y="22.6">1.</text>
<text x="38.9" y="22.6">See sheet A1 for concrete stoop and approach</text>
<text x="122" y="21.8">4.</text>
<text x="128.4" y="21.8">All reinforcing steel shall be electrically</text>
<text x="32.5" y="29.4">2.</text>
<text x="38.9" y="25">apron requirements.</text>
<text x="38.9" y="29.4">Concrete shall have steel trowel finish on</text>
<text x="122.8" y="29">5.</text>
<text x="128.4" y="24.2">bonded by welding bars together.</text>
<text x="129.1" y="29">See note 5 on sheet A1 for bay spacing.</text>
<text x="182.2" y="24.2">See sheet E1.</text>
<text x="38.9" y="34.2">specified otherwise.</text>
<text x="38.9" y="31.8">floor and broom finish on approach slabs unless</text>
<text x="122.5" y="33.3">6.</text>
<text x="128.9" y="35.7">at each main column, typical 10 places.</text>
<text x="128.9" y="33.3">Install hairpin bar per detail D on sheet S2</text>
<text x="34" y="40.8">3.</text>
<text x="40.3" y="40.8">Provide 2&quot; deep saw cut control joints in</text>
<text x="40.3" y="48">approach slab are 12-6 o.c. at 1PM01-04 and 20'</text>
<text x="40.3" y="45.6">12'-6&quot; o.c, (approx.) for floor. Saw cut for</text>
<text x="40.3" y="43.2">floor and approach slabs. Saw cuts shall be</text>
<text x="40.3" y="52.7">reinforcing bars. See detail G on sheet S2.</text>
<text x="40.3" y="50.3">o.c. at 1PM05-10. Center cuts directly over the</text>
<text x="198.5" y="55.5">100-3</text>
<text x="165.8" y="64.5">s1s2</text>
<text x="172.1" y="65.7">typ.</text>
<text x="180" y="65.7">at</text>
<text x="172.1" y="68.1">each column</text>
<text x="201.9" y="100.6">#5 rebar 12&quot; o.c,e.w.</text>
<text x="201.9" y="103">centered in slab</text>
<text x="132.2" y="113">Typical saw cut,</text>
<text x="125.5" y="119.3">s1s2</text>
<text x="132.2" y="115.4">see note 3.</text>
<text x="338.7" y="134.5" transform="rotate(-90 338.7 134.5)">50-3</text>
<text x="169.3" y="143.3">with steel trowel finish</text>
<text x="169.3" y="140.9">8&quot; concrete floor slab</text>
<text x="32.3" y="167">4'x4'x4&quot; concrete stoop</text>
<text x="32.3" y="169.4">with #4 12&quot; o.c,e.w.</text>
<text x="238.6" y="171.6">s1s2</text>
<text x="297.8" y="171.6">s1s2</text>
<text x="236.9" y="178.5">all</text>
<text x="236.9" y="176.1">typ. at</text>
<text x="236.9" y="180.8">columns</text>
<text x="121.3" y="203.8">s1s2</text>
<text x="180.9" y="202.5">with #5 rebar 12&quot; o.c,e.w.</text>
<text x="180.9" y="200.1">8'x 100'x 8&quot;thick concrete slab</text>
<text x="127.7" y="207.4">each door</text>
<text x="127.7" y="205">typ.</text>
<text x="135.6" y="205">at</text>
<text x="180.9" y="207.2">broom finish.</text>
<text x="180.9" y="204.8">slope 2&quot; in 8'. Provide</text>
<text x="176" y="233.4">scale:</text>
<text x="225.1" y="233.4">=</text>
<text x="228.9" y="233.4">1'-0&quot;</text>
<text x="285.1" y="271">USE GRAPHIC SCALE IF PRINTED BORDER IS OTHER THAN 16&quot; X 10•&quot;</text>
</g>
<g font-size="1.5">
<text x="392.1" y="22.8">U.S. ARMY CORPS</text>
<text x="392.1" y="27.2">TULSA DISTRICT</text>
<text x="392.1" y="25">OF ENGINEERS</text>
<text x="408.7" y="151" transform="rotate(-90 408.7 151)">Corps</text>
<text x="408.7" y="158.6" transform="rotate(-90 408.7 158.6)">Army</text>
<text x="411.5" y="160.8" transform="rotate(-90 411.5 160.8)">Engineers</text>
<text x="408.7" y="167.7" transform="rotate(-90 408.7 167.7)">U.</text>
<text x="408.7" y="163.1" transform="rotate(-90 408.7 163.1)">S.</text>
<text x="411.5" y="165.4" transform="rotate(-90 411.5 165.4)">of</text>
<text x="392.8" y="199.2" transform="rotate(-90 392.8 199.2)">Plant</text>
<text x="399.1" y="203.9" transform="rotate(-90 399.1 203.9)">:</text>
<text x="399.1" y="200.9" transform="rotate(-90 399.1 200.9)">10</text>
<text x="399.1" y="208.3" transform="rotate(-90 399.1 208.3)">FY</text>
<text x="392.8" y="215.3" transform="rotate(-90 392.8 215.3)">Ammunition</text>
<text x="395.3" y="212.4" transform="rotate(-90 395.3 212.4)">Oklahoma</text>
<text x="399.4" y="220.6" transform="rotate(-90 399.4 220.6)">75350</text>
<text x="392.8" y="222.7" transform="rotate(-90 392.8 222.7)">Army</text>
<text x="399.4" y="227.9" transform="rotate(-90 399.4 227.9)">PDC:</text>
<text x="395.3" y="228.6" transform="rotate(-90 395.3 228.6)">McAlester,</text>
<text x="392.8" y="237.4" transform="rotate(-90 392.8 237.4)">McAlester</text>
<text x="399.9" y="251.9">Sheet</text>
<text x="397" y="254.1">Reference</text>
<text x="398.7" y="256.3">Number:</text>
<text x="391.7" y="267.9">Sheet</text>
<text x="399.6" y="267.9">6</text>
<text x="405.9" y="267.9">of 13</text>
</g>
<g font-size="1.4">
<text x="392.9" y="95.9" transform="rotate(-90 392.9 95.9)">Name:</text>
<text x="398.9" y="95.9" transform="rotate(-90 398.9 95.9)">Date:</text>
<text x="405.5" y="99.1" transform="rotate(-90 405.5 99.1)">No.:</text>
<text x="411.6" y="100.6" transform="rotate(-90 411.6 100.6)">No:</text>
<text x="392.9" y="103" transform="rotate(-90 392.9 103)">File</text>
<text x="395.9" y="103.2" transform="rotate(-90 395.9 103.2)">S1.dgn</text>
<text x="398.9" y="103" transform="rotate(-90 398.9 103)">Plot</text>
<text x="408.6" y="107.5" transform="rotate(-90 408.6 107.5)">W912BV-10-C-2016</text>
<text x="415" y="107.7" transform="rotate(-90 415 107.7)">W912BV-10-R-2011</text>
<text x="399.2" y="112.4" transform="rotate(-90 399.2 112.4)">Code:</text>
<text x="405.5" y="112" transform="rotate(-90 405.5 112)">Contract</text>
<text x="411.6" y="112" transform="rotate(-90 411.6 112)">RFP/IFB</text>
<text x="395.8" y="114.1" transform="rotate(-90 395.8 114.1)">Miller</text>
<text x="393.2" y="120.9" transform="rotate(-90 393.2 120.9)">Drawn:</text>
<text x="395.8" y="121.3" transform="rotate(-90 395.8 121.3)">Mark</text>
<text x="399.2" y="121" transform="rotate(-90 399.2 121)">Drwg.</text>
<text x="401.9" y="121.3" transform="rotate(-90 401.9 121.3)">F-141-21-01</text>
<text x="414.2" y="122" transform="rotate(-90 414.2 122)">Branch</text>
<text x="409.7" y="129.9" transform="rotate(-90 409.7 129.9)">Harmon</text>
<text x="414.2" y="131.7" transform="rotate(-90 414.2 131.7)">Design</text>
<text x="395.9" y="132.8" transform="rotate(-90 395.9 132.8)">Green</text>
<text x="402" y="134.2" transform="rotate(-90 402 134.2)">Garner</text>
<text x="393.2" y="141.3" transform="rotate(-90 393.2 141.3)">Designed:</text>
<text x="395.9" y="141.4" transform="rotate(-90 395.9 141.4)">Butch</text>
<text x="399.2" y="141.3" transform="rotate(-90 399.2 141.3)">Reviewed:</text>
<text x="402" y="141.4" transform="rotate(-90 402 141.4)">Walt</text>
<text x="405.5" y="141.4" transform="rotate(-90 405.5 141.4)">Submitted:</text>
<text x="409.7" y="141.4" transform="rotate(-90 409.7 141.4)">Stephen</text>
<text x="414.2" y="141.3" transform="rotate(-90 414.2 141.3)">Chief,</text>
</g>
<g font-size="1.3">
<text x="262" y="64.6">S1</text>
<text x="264.8" y="64.6">S2</text>
<text x="393.7" y="151.4" transform="rotate(-90 393.7 151.4)">ARMY</text>
<text x="396.2" y="154.2" transform="rotate(-90 396.2 154.2)">ENGINEERS</text>
<text x="393.7" y="160.5" transform="rotate(-90 393.7 160.5)">OF</text>
<text x="393.7" y="156.6" transform="rotate(-90 393.7 156.6)">THE</text>
<text x="396.2" y="158.1" transform="rotate(-90 396.2 158.1)">OF</text>
<text x="401.8" y="161" transform="rotate(-90 401.8 161)">OKLAHOMA</text>
<text x="396.2" y="165.9" transform="rotate(-90 396.2 165.9)">CORPS</text>
<text x="396.2" y="172.4" transform="rotate(-90 396.2 172.4)">ARMY</text>
<text x="401.8" y="170.1" transform="rotate(-90 401.8 170.1)">TULSA,</text>
<text x="393.7" y="174.8" transform="rotate(-90 393.7 174.8)">DEPARTMENT</text>
<text x="396.2" y="178.9" transform="rotate(-90 396.2 178.9)">U.S.</text>
<text x="263.5" y="202.9">sim.</text>
<text x="262" y="205.4">S1</text>
<text x="264.8" y="205.4">S2</text>
<text x="299.3" y="240.2">0</text>
<text x="303.8" y="240.2">2</text>
<text x="308.7" y="240.2">4</text>
<text x="318.5" y="240.2">8</text>
<text x="327.1" y="240.2">12</text>
<text x="337.3" y="240.2">16</text>
<text x="344.2" y="242.5">3/32&quot; = 1'-0&quot;</text>
<text x="310.6" y="246.3">SCALE IN FEET</text>
</g>
<g font-size="1.2">
<text x="414.9" y="38.8" transform="rotate(-90 414.9 38.8)">Appr.</text>
<text x="414.9" y="45.9" transform="rotate(-90 414.9 45.9)">Date</text>
<text x="414.8" y="67.5" transform="rotate(-90 414.8 67.5)">Description</text>
<text x="414.7" y="79.1" transform="rotate(-90 414.7 79.1)">Symbol</text>
</g>
<g font-size=".9">
<text x="299.5" y="179.3">1PM10 only</text>
<text x="299.5" y="178">corner of</text>
<text x="299.5" y="176.7">each</text>
<text x="299.5" y="175.4">typ. at</text>
</g>
</svg>
